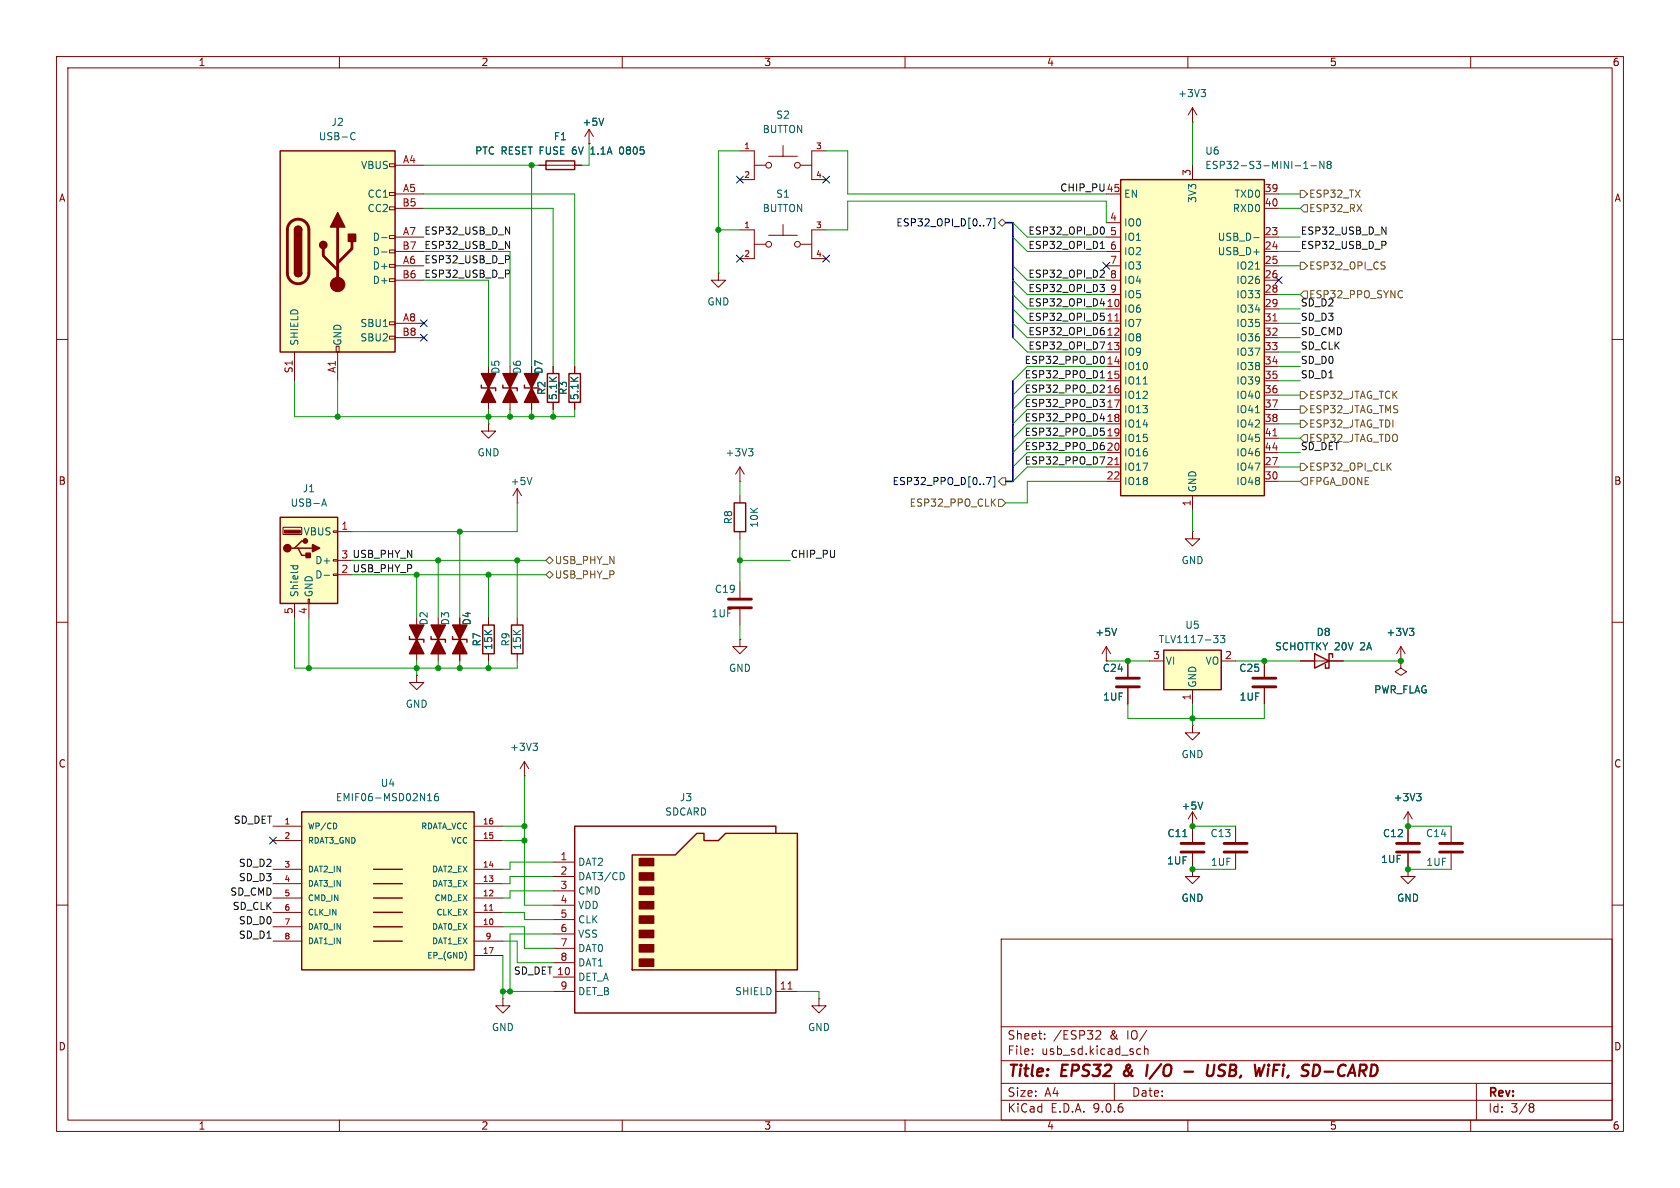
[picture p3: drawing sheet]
<svg xmlns="http://www.w3.org/2000/svg" width="297mm" height="210mm" viewBox="0 0 297 210" stroke-linecap="round" stroke-linejoin="round" font-family="sans-serif">
<g fill="none" stroke="#840000" stroke-width=".18">
<path d="M10 10h277v190h-277zM12 12h273v186h-273zM60 10v2M110 10v2M160 10v2M210 10v2M260 10v2M10 60h2M285 60h2M10 110h2M285 110h2M248.9 153.7v1.2h1.3l-1.3 1.3-1.3-1.3h1.3"/>
<path d="M248.9 153.7h.1M10 160h2M177 166h108v32h-108zM285 160h2M60 198v2M110 198v2M160 198v2M177 194.5h108M177 191.5h108M177 187.5h108M177 181.5h108M182.5 186.3v.1"/>
<path d="M182.5 185.5v.1M184.7 183.6v.1M184.7 182.8v.1M193.8 182.3l.5-.1 .2 .1 .1 .3-.9 1.1h.9M197 191.5v3M201.2 185.4l.5 .1M201.7 186.3l-.5 .1M202.3 185.5l.2-.1 .4 .1 .1 .9M202.3 184.9v1.5M210 198v2M260 198v2M261 191.5v6.5"/>
<path d="M270.6 195.1l.4 .1 .2 .2-.3 .3M270.6 195.7h.3M270.9 195.7l.2 .2 .1 .4-.2 .2-.4 .1"/>
</g>
<g fill="none" stroke="#840000" stroke-width=".4">
<path d="M198.8 189.4a.53 .53 0 0 0 0 .7M202.9 188.2l-.3 2M205.3 188.1l-2.1 2.6M209.4 189.4h1.5M213.6 188.2l-.3 1.6 .2 .3a.66 .66 0 0 0 1-.3l.2-1.6M215.3 190.1l.8 .1M215.9 188.2l-.2 .1a.46 .46 0 0 0-.2 .5 .46 .46 0 0 0 .3 .4l.4 .1M224.2 188.9l-.1 1.3M224.3 188.2v.2M224.3 188.2l-.1 .1 .1 .1M224.3 188.2l.1 .1-.1 .1M225.1 189.2h.7"/>
<path d="M226.2 188.2h-.9l-.3 2M234.2 189.4h1.5"/>
</g>
<path d="M205.7 114.9h10.2v7h-10.2z" fill="#ffffc2"/>
<path d="M96.8 66h2v5.1h-2zM205.7 114.9h10.2v7h-10.2z" fill="none" stroke="#840000" stroke-width=".25"/>
<path d="M97.8 64.8v1.2M97.8 71.1v1.3M203.2 116.8h2.5M215.9 116.8h2.5M210.8 121.9v2.6" fill="none" stroke="#840000" stroke-width=".18"/>
<path d="M214.5 112.3h.8l-.4 .5 .4 .1v.5l-.2 .2h-.4M215.7 112.3h.8l-.4 .5 .4 .1v.6l-.2 .1-.6-.1" fill="none" stroke="#006464" stroke-width=".18"/>
<path d="M111.8 151.1h7.6l3.8-3.8h1.3v1.3h2.5l1.3-1.3h12.7v24.2h-29.2z" fill="#ffffc2"/>
<path d="M111.8 151.1h7.6l3.8-3.8h1.3v1.3h2.5l1.3-1.3h12.7v24.2h-29.2zM137.2 147.3v-1.2h-35.6v33h35.6v-7.6" fill="none" stroke="#840000" stroke-width=".25"/>
<g fill="#840000" stroke="#840000" stroke-width=".25">
<path d="M113 151.8h2.6v1.2h-2.6z"/>
<path d="M113 154.3h2.6v1.3h-2.6z"/>
<path d="M113 156.8h2.6v1.3h-2.6z"/>
<path d="M113 159.4h2.6v1.3h-2.6z"/>
<path d="M113 161.9h2.6v1.3h-2.6z"/>
<path d="M113 164.5h2.6v1.2h-2.6z"/>
<path d="M113 167h2.6v1.3h-2.6z"/>
<path d="M113 169.5h2.6v1.3h-2.6z"/>
</g>
<path d="M97.8 152.4h3.8M97.8 154.9h3.8M97.8 157.5h3.8M97.8 160h3.8M97.8 162.6h3.8M97.8 165.1h3.8M97.8 167.6h3.8M97.8 170.2h3.8M97.8 172.7h3.8M97.8 175.3h3.8M137.2 175.3h3.8" fill="none" stroke="#840000" stroke-width=".18"/>
<path d="M110.1 154.3l.3 .5-.3 .7" fill="none" stroke="#006464" stroke-width=".18"/>
<path d="M139.3 174.8h.7" fill="none" stroke="#a90000" stroke-width=".18"/>
<path d="M53.3 143.5h30.5v28h-30.5z" fill="#ffffc2"/>
<path d="M85.1 68.1v.5h2.5v.5M88.9 68.1v.5h2.5v.5M92.7 68.1v.5h2.5v.5M53.3 143.5h30.5v28h-30.5zM66 153.7h5.1M66 156.2h5.1M66 158.8h5.1M66 161.3h5.1M66 163.8h5.1M66 166.4h5.1" fill="none" stroke="#840000" stroke-width=".25"/>
<g fill="none" stroke="#840000" stroke-width=".18">
<path d="M127 48.3v1.2h1.3l-1.3 1.3-1.3-1.3h1.3M127 48.3h.1M86.4 64.8v7.6M90.2 64.8v7.6M94 64.8v7.6M92.7 137.2h.1M92.7 134.6l-.8 1.3M92.7 134.6l.8 1.3M92.7 134.6v2.6M48.3 146.1h5M48.3 148.6h5M48.3 153.7h5"/>
<path d="M48.3 156.2h5M48.3 158.8h5M83.8 146.1h5.1M83.8 148.6h5.1M83.8 153.7h5.1M83.8 156.2h5.1M83.8 158.8h5.1M48.3 161.3h5M48.3 163.8h5M48.3 166.4h5M83.8 161.3h5.1M83.8 163.8h5.1"/>
<path d="M83.8 166.4h5.1M83.8 168.9h5.1"/>
</g>
<path d="M94.2 131.4h.8l-.4 .5M94.8 131.9l.2 .2v.3l-.2 .3M59.5 145.7v.6M75.6 141.5h.7M75.7 140.6l.3-.3v1.2M77.4 140.3h-.4a.86 .86 0 0 0 0 1.2l.5-.1v-.4l-.2-.2h-.3l-.2 .2" fill="none" stroke="#006464" stroke-width=".18"/>
<path d="M86.6 160.9h.5" fill="none" stroke="#a90000" stroke-width=".18"/>
<g fill="#840000" stroke="#840000" stroke-width=".25">
<path d="M90.2 68.6l1.2 2.5h-2.5z"/>
<path d="M88.9 66h2.5l-1.2 2.6z"/>
<path d="M86.4 68.6l1.2 2.5h-2.5z"/>
<path d="M85.1 66h2.5l-1.2 2.6z"/>
<path d="M94 68.6l1.2 2.5h-2.5z"/>
<path d="M92.7 66h2.5l-1.2 2.6z"/>
</g>
<path d="M49.5 26.7h20.3v35.5h-20.3z" fill="#ffffc2"/>
<g fill="none" stroke="#840000" stroke-width=".18">
<path d="M68.8 29h1v.5h-1zM68.8 34h1v.5h-1zM68.8 36.6h1v.5h-1zM69.8 29.2h5.1M69.8 34.3h5.1M69.8 36.8h5.1M95.2 29.2h7.7M104.1 25.4h.1M104.1 22.9l-.7 1.2M104.1 22.9l.8 1.2M104.1 22.9v2.5M68.8 41.7h1v.5h-1z"/>
<path d="M68.8 44.2h1v.5h-1zM68.8 46.7h1v.5h-1zM68.8 49.3h1v.5h-1zM68.8 56.9h1v.5h-1zM68.8 59.4h1v.5h-1zM69.8 41.9h5.1M69.8 44.5h5.1M69.8 47h5.1M69.8 49.5h5.1M69.8 57.2h5.1M69.8 59.7h5.1M52.1 62.2v5.1"/>
<path d="M59.4 61.2h.5v1h-.5zM59.7 62.2v5.1M86.4 74.9v1.3h1.2l-1.2 1.3-1.3-1.3h1.3M86.4 74.9h.1M91.4 88.9h.1M91.4 86.4l-.7 1.2M91.4 86.4l.8 1.2M91.4 86.4v2.5M210.8 94v1.3h1.3l-1.3 1.2-1.3-1.2h1.3M210.8 94h.1M73.7 119.4v1.3h1.2l-1.2 1.2-1.3-1.2h1.3M73.7 119.4h.1"/>
<path d="M73.7 109.2v7.6M77.5 109.2v7.6M81.3 109.2v7.6M86.4 109.2v1.3M86.4 115.6v1.2M91.4 109.2v1.3M91.4 115.6v1.2M130.8 113v1.3h1.3l-1.3 1.3-1.3-1.3h1.3M130.8 113h.1M130.8 102.9v2.8M130.8 107.7v2.8M223.5 116.8v2.8"/>
<path d="M223.5 121.7v2.8M88.9 176.5v1.3h1.3l-1.3 1.3-1.3-1.3h1.3M88.9 176.5h.1"/>
</g>
<path d="M49.5 26.7h20.3v35.5h-20.3zM96.5 28.4h5.1v1.6h-5.1zM52.1 40.6a.64 .64 0 0 1 .6-.6 .64 .64 0 0 1 .6 .6M52.1 48.3a.64 .64 0 0 0 .6 .6 .64 .64 0 0 0 .6-.6M72.4 112.5v.5h2.5v.5M76.2 112.5v.5h2.5v.5M80 112.5v.5h2.5v.5M85.3 110.5h2.1v5.1h-2.1zM90.4 110.5h2.1v5.1h-2.1z" fill="none" stroke="#840000" stroke-width=".25"/>
<path d="M51.4 39.3a1.9 1.9 0 0 1 2-.4 1.9 1.9 0 0 1 1.2 1.7v7.7a1.91 1.91 0 0 1-1.9 1.9 1.91 1.91 0 0 1-1.9-1.9v-7.8l.2-.6zM57.1 43.9v1.3l2.6 2.6M59.7 40.1v10.2M62.2 42.7v1.2l-2.5 2.6M128.8 105.9h4M128.8 107.4h4M221.5 119.9h4.1M221.5 121.4h4.1" fill="none" stroke="#840000" stroke-width=".51"/>
<g fill="#840000" stroke="#840000" stroke-width=".25">
<path d="M52.1 40.6h1.2v7.7h-1.2z"/>
<path d="M52.3 40.2a.64 .64 0 0 1 .6-.1 .64 .64 0 0 1 .4 .5h-1.2z"/>
<path d="M52.1 48.3h1.2a.64 .64 0 0 1-.6 .6 .64 .64 0 0 1-.6-.6z"/>
<path d="M59.7 37.6l1.3 2.5h-2.6z"/>
<path d="M61.6 41.4h1.3v1.3h-1.3z"/>
<path d="M77.5 113l1.2 2.6h-2.5z"/>
<path d="M76.2 110.5h2.5l-1.2 2.5z"/>
<path d="M73.7 113l1.2 2.6h-2.5z"/>
<path d="M72.4 110.5h2.5l-1.2 2.5z"/>
<path d="M81.3 113l1.2 2.6h-2.5z"/>
<path d="M80 110.5h2.5l-1.2 2.5z"/>
<circle cx="57.1" cy="43.3" r=".63"/>
</g>
<circle cx="59.7" cy="50.3" r="1.27" fill="#840000" stroke="#840000" stroke-width=".18"/>
<path d="M62.2 23.5l.3-.1 .3 .2M62.8 24.6l-.3 .1-.3-.1M104.4 27.2h.8M104.6 26.3h-.2M106.7 20.9l-.4 1.3M109.6 26.1l-.1 .4 .1 .6M67.5 42h.9M67.5 44.5h.9M94 84.4l-.4 1.3" fill="none" stroke="#006464" stroke-width=".18"/>
<path d="M49.5 91.4h10.2v15.3h-10.2z" fill="#ffffc2"/>
<path d="M100.6 66h2v5.1h-2zM49.5 91.4h10.2v15.3h-10.2zM52.1 96.9h.6l.6 1.3h1.3M52.7 96.9h2.5M54 95.6h-.7l-1.2 1.3h-.7" fill="none" stroke="#840000" stroke-width=".25"/>
<g fill="#840000" stroke="#840000" stroke-width=".25">
<path d="M54.1 97.8h.8v.8h-.8z"/>
<path d="M55.2 96.3l1.3 .6-1.3 .6z"/>
<circle cx="50.8" cy="96.9" r=".63"/>
<circle cx="54" cy="95.6" r=".38"/>
</g>
<path d="M50.3 93.7h2.8v.5h-2.8z" fill="#840000" stroke="#840000" stroke-width=".18"/>
<g fill="none" stroke="#840000" stroke-width=".18">
<path d="M130.8 26.7h2.5v5.1h-2.5M133.3 29.2h2.1M135.9 27.6h5.1M138.4 25.7v1.9M138.4 39.7v1.9M141.5 29.2h2M146 26.7h-2.5v5.1h2.5M130.8 40.6h2.5v5.1h-2.5M133.3 43.2h2.1M135.9 41.6h5.1M141.5 43.2h2M146 40.6h-2.5v5.1h2.5"/>
<path d="M101.6 64.8v1.2M101.6 71.1v1.3M50 93.2h3.3v1.3h-3.3zM58.9 93.9h.8v.2h-.8zM58.9 98.9h.8v.3h-.8zM59.7 94h2.5M59.7 99.1h2.5M52.1 106.7v2.5M54.5 105.9h.2v.8h-.2zM54.6 106.7v2.5M58.9 101.5h.8v.2h-.8zM195.6 116.8h.1"/>
<path d="M195.6 114.3l-.8 1.3M195.6 114.3l.7 1.3M195.6 114.3v2.5M199.4 116.8v2.8M199.4 121.7v2.8M210.8 128.3v1.2h1.3l-1.3 1.3-1.3-1.3h1.3M210.8 128.3h.1M248.9 146.1h.1M248.9 143.5v5.3M248.9 150.9v2.8M248.9 143.5l-.7 1.3M248.9 143.5l.8 1.3"/>
<path d="M256.5 146.1v2.7M256.5 150.9v2.8"/>
<circle cx="135.9" cy="29.2" r=".51"/>
<circle cx="141" cy="29.2" r=".51"/>
<circle cx="135.9" cy="43.2" r=".51"/>
<circle cx="141" cy="43.2" r=".51"/>
</g>
<path d="M56.9 89.5l.4-1.3 .4 1.3M57 89.1h.6M51.4 100h1.2M51.9 100l-.1 .4M52.6 100v.4M57.3 101.7h1M197.4 111.1l-.4 1.2M250.4 140.3h.8l-.4 .5M251 140.8l.2 .2v.3l-.2 .2" fill="none" stroke="#006464" stroke-width=".18"/>
<path d="M197.4 119.9h4M197.4 121.4h4M246.9 149.1h4.1M246.9 150.6h4.1M254.5 149.1h4.1M254.5 150.6h4.1" fill="none" stroke="#840000" stroke-width=".51"/>
<path d="M198.1 31.8h25.4v55.8h-25.4z" fill="#ffffc2"/>
<path d="M198.1 31.8h25.4v55.8h-25.4zM129.8 88.9h2v5.1h-2zM232.4 115.6l2.5 1.2-2.5 1.3zM235.6 116.2v-.6h-.7v2.5h-.6v-.6" fill="none" stroke="#840000" stroke-width=".25"/>
<g fill="none" stroke="#840000" stroke-width=".18">
<path d="M210.8 19.1v2.5M210.8 19.1l-.7 1.2M210.8 19.1l.8 1.2M95.2 29.2h1.3M101.6 29.2h1.3M104.1 25.4h.1M195.6 34.3h2.5M195.6 39.4h2.5M210.8 21.6h.1M210.8 29.2v2.6M223.5 34.3h2.6M223.5 36.8h2.6"/>
<path d="M195.6 41.9h2.5M195.6 44.5h2.5M195.6 47h2.5M195.6 49.5h2.5M195.6 52.1h2.5M195.6 54.6h2.5M195.6 57.2h2.5M195.6 59.7h2.5M223.5 41.9h2.6M223.5 44.5h2.6M223.5 47h2.6M223.5 49.5h2.6"/>
<path d="M223.5 52.1h2.6M223.5 54.6h2.6M223.5 57.2h2.6M223.5 59.7h2.6M94 64.8v2.5M94 69.9v2.5M97.8 64.8v1.2M97.8 71.1v1.3M101.6 64.8v1.2M101.6 71.1v1.3M195.6 62.2h2.5M195.6 64.8h2.5"/>
<path d="M195.6 67.3h2.5M195.6 69.9h2.5M195.6 72.4h2.5M195.6 74.9h2.5M195.6 77.5h2.5M223.5 62.2h2.6M223.5 64.8h2.6M223.5 67.3h2.6M223.5 69.9h2.6M223.5 72.4h2.6M223.5 74.9h2.6M223.5 77.5h2.6"/>
<path d="M130.8 85.1h.1M130.8 82.6v2.5M130.8 87.6v1.3M130.8 94v1.3M130.8 82.6l-.8 1.2M130.8 82.6l.8 1.2M195.6 80h2.5M195.6 82.6h2.5M195.6 85.1h2.5M210.8 87.6v2.6M223.5 80h2.6M223.5 82.6h2.6"/>
<path d="M223.5 85.1h2.6M81.3 109.2v2.6M81.3 114.3v2.5M86.4 109.2v1.3M86.4 115.6v1.2M195.6 116.8h.1M199.4 116.8v2.8M223.5 116.8v2.8M229.9 116.8h7.6M247.6 116.8h.1M247.6 116.8v1.3l1.1 .6-1.1 .7-1-.7 1-.6M247.6 114.3l-.7 1.3"/>
<path d="M247.6 114.3l.8 1.3M247.6 114.3v2.5M199.4 121.7v2.8M223.5 121.7v2.8M210.8 146.1h.1M210.8 153.7v1.2h1.3l-1.3 1.3-1.3-1.3h1.3M210.8 153.7h.1M210.8 143.5v5.3M210.8 150.9v2.8M210.8 143.5l-.7 1.3M210.8 143.5l.8 1.3M218.4 146.1v2.7"/>
<path d="M218.4 150.9v2.8M248.9 146.1h.1M248.9 153.7h.1M248.9 146.1v2.7M248.9 150.9v2.8M144.8 176.5v1.3h1.2l-1.2 1.3-1.3-1.3h1.3M144.8 176.5h.1"/>
</g>
<path d="M197.1 56.7h.7M225 56.7h.8M225 77.1h.8M197.1 82.1h.7" fill="none" stroke="#a90000" stroke-width=".18"/>
<g fill="none" stroke="#006464" stroke-width=".18">
<path d="M212.3 15.8h.8l-.4 .5M212.9 16.3l.2 .2v.3l-.2 .3M104.4 27.2h.8M104.6 26.3h-.2M106.7 20.9l-.4 1.3M109.6 26.1l-.1 .4 .1 .6M230.5 29.8h.7M230.5 28.9l.4-.4v1.3M231.8 29.3h.9M234.1 28.5v1.3l-.8-1.3v1.3M234.8 29.1l-.2 .2 .1 .4 .1 .1 .4-.1 .1-.2v-.2l-.2-.2M234.8 29.1l-.2-.3 .2-.3h.3l.2 .3-.2 .3"/>
<path d="M234.8 29.1h.3M221.6 42h1M221.9 47.6h.8M132.3 79.3h.8l-.4 .5M132.9 79.8l.2 .2v.3l-.2 .3M202.1 67.9h.7M221.9 73h.8M197.4 111.1l-.4 1.2M249.2 111.1h.7l-.4 .5M249.7 111.6l.2 .2v.3l-.2 .2M209.1 147.9h.7M212.6 141.8l-.4 1.3"/>
<path d="M250.4 140.3h.8l-.4 .5M251 140.8l.2 .2v.3l-.2 .2"/>
</g>
<path d="M208.8 149.1h4.1M208.8 150.6h4.1M216.4 149.1h4.1M216.4 150.6h4.1" fill="none" stroke="#840000" stroke-width=".51"/>
<g fill="none" stroke="#725600" stroke-width=".18">
<path d="M176.5 39.4l.7-.7 .6 .7-.6 .6zM229.9 33.7h.6l.6 .6-.6 .6h-.6zM229.9 36.8l.6-.6h.6v1.3h-.6zM229.9 46.4h.6l.6 .6-.6 .6h-.6zM230.5 51.4h.6v1.3h-.6l-.6-.6zM244.7 46.3l.2 .1M244.8 47.1v.3M229.9 74.3h.6l.6 .6-.6 .7h-.6zM229.9 71.8h.6l.6 .6-.6 .6h-.6zM229.9 69.2h.6l.6 .7-.6 .6h-.6zM230.5 76.8h.6v1.3h-.6l-.6-.6zM97.2 98.4l.6 .7-.6 .6-.7-.6z"/>
<path d="M175.5 88.8l.5 .7M176 88.2l-.7 .7M176.5 88.3h.7l.6 .6-.6 .6h-.7zM177.2 84.5h.6v1.2h-.6l-.7-.6zM229.9 81.9h.6l.6 .7-.6 .6h-.6zM229.9 85.1l.6-.6h.6v1.2h-.6zM245.4 82.4l.5 .7M245.9 81.9l-.7 .7M96.5 101.6l.7-.6 .6 .6-.6 .6z"/>
</g>
<g fill="none" stroke="#000084" stroke-width=".18">
<path d="M130.2 31.1l1.2 1.3M131.4 31.1l-1.2 1.3M145.4 31.1l1.3 1.3M146.7 31.1l-1.3 1.3M174.4 38.7h.8l-.5 1.2M175.6 38.6h.3v1.8h-.3M74.3 59.1l1.2 1.2M74.3 56.5l1.2 1.3M75.5 59.1l-1.2 1.2M75.5 56.5l-1.2 1.3M130.2 45.1l1.2 1.2M131.4 45.1l-1.2 1.2"/>
<path d="M145.4 45.1l1.3 1.2M146.7 45.1l-1.3 1.2M195 46.4l1.2 1.2M196.2 46.4l-1.2 1.2M225.5 48.9l1.2 1.2M226.7 48.9l-1.2 1.2M174.4 84.4h.8l-.5 1.3M175.6 84.3h.3v1.8h-.3M47.7 148l1.2 1.2M48.9 148l-1.2 1.2"/>
</g>
<g fill="none" stroke="#0f0f0f" stroke-width=".18">
<path d="M89.4 42.7l.7 1.2v-1.2M89.4 40.1l.7 1.3v-1.3M90 45.3l.1 .1-.1 .4M90 47.8l.1 .2-.1 .4M194.5 50.3h.7l-.4 .5M194.5 43.9h.7M194.5 53.7h.8M194.6 55.4h.6M194.8 42.8l.1-.1v1.2M194.9 57.9h.2M194.9 40.1a.79 .79 0 0 1 0 1.3M195 47.7l.2 .3v.3l-.7 .7h.7"/>
<path d="M195 50.8l.2 .2v.3l-.2 .3M195 58.4l.1 .1M195 55.9h.1M195.1 59.1l-.1 .1M195.1 56.6h-.1M244.3 40.1l.7 1.3v-1.3M244.9 42.7l.1 .2-.1 .4M194.5 70.6h.7l-.4 .5M194.5 60.4h.8l-.5 1.3M194.5 66.8h.7M194.5 74h.8M194.6 75.7h.6"/>
<path d="M194.8 65.7l.1-.2v1.3M194.9 78.2h.2M195 71.1l.1 .1M195 68.1h.1M195 76.2h.1M195.1 63v.1M195.1 71.8l-.1 .1M195.1 64.1v.1M195.1 76.9l-.1 .1M195.2 68.6l-.7 .7h.7M194.5 80.8h.8l-.5 1.2"/>
</g>
<path d="M177.8 39.4h1.3v20.3M179.1 67.3v17.8h-1.3" fill="none" stroke="#000084" stroke-width=".3"/>
<g fill="none" stroke="#009600" stroke-width=".18">
<path d="M74.9 29.2h20.3M74.9 34.3h26.7v30.5M74.9 36.8h22.9v28M94 29.2v35.6M104.1 25.4v3.8h-1.2M130.8 26.7h-3.8v21.6M146 26.7h3.9v7.6h45.7M179.1 39.4l2.5 2.5h14M195.6 39.4v-3.8h-45.7v5h-3.9M210.8 21.6v7.6M226.1 34.3h3.8M226.1 36.8h3.8"/>
<path d="M74.9 44.5h15.3v20.3M74.9 49.5h11.5v15.3M127 40.6h3.8M179.1 41.9l2.5 2.6h14M179.1 47l2.5 2.5h14M179.1 59.7l2.5 2.5h14M179.1 49.5l2.5 2.6h14M179.1 57.2l2.5 2.5h14M179.1 54.6l2.5 2.6h14M179.1 52.1l2.5 2.5h14M226.1 44.5h3.8M226.1 41.9h3.8"/>
<path d="M226.1 52.1h3.8M226.1 47h3.8M226.1 59.7h3.8M226.1 57.2h3.8M226.1 54.6h3.8M52.1 67.3v6.4h49.5v-1.3M59.7 67.3v6.4M86.4 72.4v2.5M90.2 72.4v1.3M94 72.4v1.3M97.8 72.4v1.3M195.6 69.9h-14l-2.5 2.5"/>
<path d="M195.6 72.4h-14l-2.5 2.5M195.6 67.3h-14l-2.5 2.6M195.6 77.5h-14l-2.5 2.5M195.6 74.9h-14l-2.5 2.6M195.6 64.8h-14l-2.5 2.5M226.1 69.9h3.8M226.1 72.4h3.8M226.1 67.3h3.8M226.1 77.5h3.8M226.1 74.9h3.8M226.1 64.8h3.8M226.1 62.2h3.8"/>
<path d="M62.2 99.1h34.3M77.5 99.1v10.1M81.3 94v15.2M91.4 88.9v5.1h-29.2M91.4 99.1v10.1M130.8 99.1h8.9M130.8 85.1v2.5M130.8 95.3v7.6M195.6 85.1h-14v3.8h-3.8M195.6 82.6h-14l-2.5 2.5M195.6 80h-14l-2.5 2.6M210.8 90.2v3.8"/>
<path d="M226.1 85.1h3.8M226.1 82.6h3.8M226.1 80h3.8M52.1 109.2v8.9h39.3v-1.3M54.6 109.2v8.9M62.2 101.6h34.3M73.7 101.6v7.6M73.7 116.8v2.6M77.5 116.8v1.3M81.3 116.8v1.3M86.4 101.6v7.6M86.4 116.8v1.3"/>
<path d="M130.8 110.5v2.5M195.6 116.8h7.6M218.4 116.8h11.5M237.5 116.8h10.1M92.7 137.2v22.8h5.1M199.4 124.5v2.5h24.1v-2.5M210.8 124.5v3.8M88.9 146.1h3.8M88.9 148.6h3.8M97.8 152.4h-7.6v1.3h-1.3M97.8 154.9h-7.6v1.3h-1.3M97.8 157.5h-7.6v1.3h-1.3"/>
<path d="M210.8 146.1h7.6M210.8 153.7h7.6M248.9 146.1h7.6M248.9 153.7h7.6M88.9 161.3h3.8v1.3h5.1M88.9 163.8h3.8v3.8h5.1M88.9 168.9v7.6M88.9 175.3h8.9M88.9 166.4h2.5v3.8h6.4M97.8 165.1h-7.6v10.2M141 175.3h3.8v1.2"/>
</g>
<g fill="#009600" stroke="#009600" stroke-width=".18">
<circle cx="127" cy="40.6" r=".46"/>
<circle cx="94" cy="29.2" r=".46"/>
<circle cx="86.4" cy="101.6" r=".46"/>
<circle cx="81.3" cy="94" r=".46"/>
<circle cx="91.4" cy="99.1" r=".46"/>
<circle cx="130.8" cy="99.1" r=".46"/>
<circle cx="86.4" cy="118.1" r=".46"/>
<circle cx="88.9" cy="175.3" r=".46"/>
<circle cx="90.2" cy="175.3" r=".46"/>
<circle cx="54.6" cy="118.1" r=".46"/>
<circle cx="73.7" cy="101.6" r=".46"/>
<circle cx="77.5" cy="99.1" r=".46"/>
<circle cx="81.3" cy="118.1" r=".46"/>
<circle cx="77.5" cy="118.1" r=".46"/>
<circle cx="73.7" cy="118.1" r=".46"/>
<circle cx="94" cy="73.7" r=".46"/>
<circle cx="90.2" cy="73.7" r=".46"/>
<circle cx="59.7" cy="73.7" r=".46"/>
<circle cx="86.4" cy="73.7" r=".46"/>
<circle cx="97.8" cy="73.7" r=".46"/>
<circle cx="92.7" cy="148.6" r=".46"/>
<circle cx="92.7" cy="146.1" r=".46"/>
<circle cx="223.5" cy="116.8" r=".46"/>
<circle cx="199.4" cy="116.8" r=".46"/>
<circle cx="247.6" cy="116.8" r=".46"/>
<circle cx="210.8" cy="153.7" r=".46"/>
<circle cx="210.8" cy="146.1" r=".46"/>
<circle cx="210.8" cy="127" r=".46"/>
<circle cx="248.9" cy="153.7" r=".46"/>
<circle cx="248.9" cy="146.1" r=".46"/>
</g>
<g font-size="2.8" fill="#840000">
<text x="178" y="190.9">Title:</text>
<text x="187.7" y="190.9">EPS32</text>
<text x="199.5" y="190.9">&amp;</text>
<text x="204.3" y="190.9">I/O</text>
<text x="216.6" y="190.9">USB,</text>
<text x="225.8" y="190.9">WiFi,</text>
<text x="235" y="190.9">SD-CARD</text>
</g>
<g font-size="2.1" fill="#840000">
<text x="178" y="184">Sheet:</text>
<text x="186.2" y="184">/ESP32</text>
<text x="196.2" y="184">&amp;</text>
<text x="199.4" y="184">IO/</text>
<text x="178" y="186.7">File:</text>
<text x="184.1" y="186.7">usb_sd.kicad_sch</text>
<text x="178" y="196.9">KiCad</text>
<text x="178" y="194.1">Size:</text>
<text x="184.7" y="194.1">A4</text>
<text x="185.7" y="196.9">E.D.A.</text>
<text x="193.3" y="196.9">9.0.6</text>
<text x="200" y="194.1">Date:</text>
<text x="263" y="194.3">Rev:</text>
<text x="263" y="196.9">Id:</text>
<text x="267.1" y="196.9">3/8</text>
</g>
<g font-size="1.8" fill="#840000">
<text x="35" y="11.9">1</text>
<text x="85" y="11.9">2</text>
<text x="135" y="11.9">3</text>
<text x="185" y="11.9">4</text>
<text x="235" y="11.9">5</text>
<text x="285" y="11.9">6</text>
<text x="10.3" y="35.9">A</text>
<text x="285.3" y="35.9">A</text>
<text x="10.3" y="85.9">B</text>
<text x="285.3" y="85.9">B</text>
<text x="10.3" y="135.9">C</text>
<text x="285.3" y="135.9">C</text>
<text x="10.3" y="185.9">D</text>
<text x="285.3" y="185.9">D</text>
<text x="35" y="199.9">1</text>
<text x="85" y="199.9">2</text>
<text x="135" y="199.9">3</text>
<text x="185" y="199.9">4</text>
<text x="235" y="199.9">5</text>
<text x="285" y="199.9">6</text>
</g>
<g font-size="1.8" fill="#006464">
<text x="208.2" y="17.4">+3V3</text>
<text x="58.5" y="22.5">J2</text>
<text x="102.9" y="22.5">+5V</text>
<text x="134.7" y="23.7">BUTTON</text>
<text x="137.1" y="21.2">S2</text>
<text x="56.3" y="25">USB-C</text>
<text x="83.9" y="27.5">PTC RESET FUSE 6V</text>
<text x="97.8" y="25">F1</text>
<text x="104.9" y="27.5">1.1A</text>
<text x="110.2" y="27.5">0805</text>
<text x="213" y="27.5">U6</text>
<text x="63.7" y="30.1">VBUS</text>
<text x="64.9" y="35.2">CC1</text>
<text x="137.1" y="35.2">S1</text>
<text x="198.6" y="35.2">EN</text>
<text x="211.7" y="36" transform="rotate(-90 211.7 36)">3V3</text>
<text x="213" y="30.1">ESP32-S3-MINI-1-N8</text>
<text x="218.2" y="35.2">TXD0</text>
<text x="64.9" y="37.7">CC2</text>
<text x="134.7" y="37.7">BUTTON</text>
<text x="198.6" y="40.2">IO0</text>
<text x="217.8" y="37.7">RXD0</text>
<text x="65.8" y="42.8">D-</text>
<text x="65.8" y="45.3">D-</text>
<text x="65.8" y="47.9">D+</text>
<text x="198.6" y="42.8">IO1</text>
<text x="198.6" y="45.3">IO2</text>
<text x="198.6" y="47.9">IO3</text>
<text x="215.2" y="42.8">USB_D-</text>
<text x="215.2" y="45.3">USB_D+</text>
<text x="218.5" y="47.9">IO21</text>
<text x="65.8" y="50.4">D+</text>
<text x="198.6" y="50.4">IO4</text>
<text x="198.6" y="52.9">IO5</text>
<text x="218.5" y="50.4">IO26</text>
<text x="218.5" y="52.9">IO33</text>
<text x="63.6" y="58">SBU1</text>
<text x="125" y="54.2">GND</text>
<text x="198.6" y="55.5">IO6</text>
<text x="198.6" y="58">IO7</text>
<text x="218.5" y="55.5">IO34</text>
<text x="218.5" y="58">IO35</text>
<text x="52.9" y="61.2" transform="rotate(-90 52.9 61.2)">SHIELD</text>
<text x="60.6" y="61.2" transform="rotate(-90 60.6 61.2)">GND</text>
<text x="63.6" y="60.6">SBU2</text>
<text x="198.6" y="60.6">IO8</text>
<text x="198.6" y="63.1">IO9</text>
<text x="198.6" y="65.6">IO10</text>
<text x="218.5" y="60.6">IO36</text>
<text x="218.5" y="63.1">IO37</text>
<text x="218.5" y="65.6">IO38</text>
<text x="88.5" y="66.2" transform="rotate(-90 88.5 66.2)">D5</text>
<text x="92.3" y="66.2" transform="rotate(-90 92.3 66.2)">D6</text>
<text x="96.1" y="66.2" transform="rotate(-90 96.1 66.2)">D7</text>
<text x="96.6" y="69.9" transform="rotate(-90 96.6 69.9)">R2</text>
<text x="98.7" y="70.8" transform="rotate(-90 98.7 70.8)">5.1K</text>
<text x="100.4" y="69.9" transform="rotate(-90 100.4 69.9)">R3</text>
<text x="102.5" y="70.8" transform="rotate(-90 102.5 70.8)">5.1K</text>
<text x="198.6" y="68.2">IO11</text>
<text x="198.6" y="70.7">IO12</text>
<text x="218.5" y="68.2">IO39</text>
<text x="218.5" y="70.7">IO40</text>
<text x="198.6" y="73.3">IO13</text>
<text x="198.6" y="75.8">IO14</text>
<text x="218.5" y="73.3">IO41</text>
<text x="218.5" y="75.8">IO42</text>
<text x="84.3" y="80.9">GND</text>
<text x="128.2" y="80.9">+3V3</text>
<text x="198.6" y="78.3">IO15</text>
<text x="198.6" y="80.9">IO16</text>
<text x="198.6" y="83.4">IO17</text>
<text x="218.5" y="78.3">IO45</text>
<text x="218.5" y="80.9">IO46</text>
<text x="218.5" y="83.4">IO47</text>
<text x="51.3" y="89.8">USB-A</text>
<text x="53.4" y="87.2">J1</text>
<text x="90.2" y="86">+5V</text>
<text x="198.6" y="86">IO18</text>
<text x="211.7" y="87.1" transform="rotate(-90 211.7 87.1)">GND</text>
<text x="218.5" y="86">IO48</text>
<text x="53.6" y="94.8">VBUS</text>
<text x="129.6" y="92.8" transform="rotate(-90 129.6 92.8)">R8</text>
<text x="134.2" y="93.4" transform="rotate(-90 134.2 93.4)">10K</text>
<text x="55.6" y="99.9">D+</text>
<text x="208.8" y="99.9">GND</text>
<text x="52.9" y="105.7" transform="rotate(-90 52.9 105.7)">Shield</text>
<text x="55.5" y="105.7" transform="rotate(-90 55.5 105.7)">GND</text>
<text x="55.6" y="102.5">D-</text>
<text x="126.3" y="105">C19</text>
<text x="75.8" y="110.6" transform="rotate(-90 75.8 110.6)">D2</text>
<text x="79.6" y="110.6" transform="rotate(-90 79.6 110.6)">D3</text>
<text x="83.4" y="110.6" transform="rotate(-90 83.4 110.6)">D4</text>
<text x="125.7" y="109.3">1UF</text>
<text x="193.5" y="112.6">+5V</text>
<text x="204.8" y="113.9">TLV1117-33</text>
<text x="209.4" y="111.4">U5</text>
<text x="232.7" y="112.6">D8</text>
<text x="245" y="112.6">+3V3</text>
<text x="85.2" y="114.4" transform="rotate(-90 85.2 114.4)">R7</text>
<text x="87.2" y="115" transform="rotate(-90 87.2 115)">15K</text>
<text x="90.3" y="114.4" transform="rotate(-90 90.3 114.4)">R9</text>
<text x="92.3" y="115" transform="rotate(-90 92.3 115)">15K</text>
<text x="128.8" y="119">GND</text>
<text x="194.9" y="119">C24</text>
<text x="206" y="117.7">VI</text>
<text x="213" y="117.7">VO</text>
<text x="219" y="119">C25</text>
<text x="225.3" y="115.2">SCHOTTKY 20V</text>
<text x="240.6" y="115.2">2A</text>
<text x="71.6" y="125.3">GND</text>
<text x="194.9" y="124.1">1UF</text>
<text x="211.7" y="121.7" transform="rotate(-90 211.7 121.7)">GND</text>
<text x="219" y="124.1">1UF</text>
<text x="242.8" y="122.8">PWR_FLAG</text>
<text x="90.1" y="132.9">+3V3</text>
<text x="208.8" y="134.2">GND</text>
<text x="59.3" y="141.8">EMIF06-MSD02N16</text>
<text x="67.2" y="139.3">U4</text>
<text x="120.1" y="141.8">J3</text>
<text x="208.8" y="143.3">+5V</text>
<text x="246.3" y="141.8">+3V3</text>
<text x="117.5" y="144.4">SDCARD</text>
<text x="206.3" y="148.2">C11</text>
<text x="213.9" y="148.2">C13</text>
<text x="244.4" y="148.2">C12</text>
<text x="252" y="148.2">C14</text>
<text x="102.1" y="153.3">DAT2</text>
<text x="102.1" y="155.8">DAT3/CD</text>
<text x="206.2" y="153">1UF</text>
<text x="214" y="153.3">1UF</text>
<text x="244.1" y="152.8">1UF</text>
<text x="252.1" y="153.3">1UF</text>
<text x="102.1" y="158.3">CMD</text>
<text x="102.1" y="160.9">VDD</text>
<text x="208.8" y="159.6">GND</text>
<text x="246.9" y="159.6">GND</text>
<text x="102.1" y="163.4">CLK</text>
<text x="102.1" y="166">VSS</text>
<text x="102.1" y="168.5">DAT0</text>
<text x="102.1" y="171">DAT1</text>
<text x="102.1" y="173.6">DET_A</text>
<text x="102.1" y="176.1">DET_B</text>
<text x="129.9" y="176.1">SHIELD</text>
<text x="86.9" y="182.5">GND</text>
<text x="142.7" y="182.5">GND</text>
</g>
<g font-size="1.8" fill="#a90000">
<text x="71.1" y="29">A4</text>
<text x="71.1" y="34">A5</text>
<text x="210.6" y="31.2" transform="rotate(-90 210.6 31.2)">3</text>
<text x="223.5" y="34">39</text>
<text x="71" y="36.6">B5</text>
<text x="71.1" y="41.7">A7</text>
<text x="196.1" y="39.1">4</text>
<text x="196.1" y="41.7">5</text>
<text x="223.5" y="36.6">40</text>
<text x="223.5" y="41.7">23</text>
<text x="71" y="44.2">B7</text>
<text x="71.1" y="46.7">A6</text>
<text x="196.1" y="44.2">6</text>
<text x="196.1" y="46.7">7</text>
<text x="223.5" y="44.2">24</text>
<text x="223.5" y="46.7">25</text>
<text x="71" y="49.3">B6</text>
<text x="196.1" y="49.3">8</text>
<text x="196.1" y="51.8">9</text>
<text x="223.5" y="49.3">26</text>
<text x="223.5" y="51.8">28</text>
<text x="71" y="59.4">B8</text>
<text x="71.1" y="56.9">A8</text>
<text x="223.5" y="54.4">29</text>
<text x="223.5" y="56.9">31</text>
<text x="223.5" y="59.4">32</text>
<text x="195.5" y="62">13</text>
<text x="223.5" y="62">33</text>
<text x="223.5" y="64.5">34</text>
<text x="51.8" y="66.1" transform="rotate(-90 51.8 66.1)">S1</text>
<text x="59.4" y="66" transform="rotate(-90 59.4 66)">A1</text>
<text x="195.5" y="67.1">15</text>
<text x="223.5" y="67.1">35</text>
<text x="223.5" y="69.6">36</text>
<text x="223.5" y="72.1">37</text>
<text x="223.5" y="74.7">38</text>
<text x="223.5" y="77.2">41</text>
<text x="195.5" y="82.3">21</text>
<text x="223.5" y="79.8">44</text>
<text x="223.5" y="82.3">27</text>
<text x="195.5" y="84.8">22</text>
<text x="210.6" y="89.6" transform="rotate(-90 210.6 89.6)">1</text>
<text x="223.5" y="84.8">30</text>
<text x="60.3" y="93.7">1</text>
<text x="51.8" y="108.7" transform="rotate(-90 51.8 108.7)">5</text>
<text x="54.4" y="108.7" transform="rotate(-90 54.4 108.7)">4</text>
<text x="203.8" y="116.6">3</text>
<text x="216.5" y="116.6">2</text>
<text x="210.6" y="123.9" transform="rotate(-90 210.6 123.9)">1</text>
<text x="99" y="152.1">1</text>
<text x="99" y="154.7">2</text>
<text x="99" y="157.2">3</text>
<text x="99" y="159.8">4</text>
<text x="99" y="162.3">5</text>
<text x="99" y="164.8">6</text>
<text x="99" y="167.4">7</text>
<text x="99" y="169.9">8</text>
<text x="99" y="175">9</text>
<text x="137.8" y="175">11</text>
</g>
<g font-size="1.8" fill="#0f0f0f">
<text x="187.3" y="33.9">CHIP_PU 45</text>
<text x="74.9" y="41.6">ESP32_USB_D_N</text>
<text x="181.7" y="41.6">ESP32_OPI_D0</text>
<text x="229.9" y="41.6">ESP32_USB_D_N</text>
<text x="74.9" y="44.1">ESP32_USB_D_N</text>
<text x="74.9" y="46.6">ESP32_USB_D_P</text>
<text x="181.7" y="44.1">ESP32_OPI_D1</text>
<text x="229.9" y="44.1">ESP32_USB_D_P</text>
<text x="74.9" y="49.2">ESP32_USB_D_P</text>
<text x="181.7" y="49.2">ESP32_OPI_D2</text>
<text x="181.7" y="51.7">ESP32_OPI_D3</text>
<text x="181.7" y="59.3">ESP32_OPI_D6</text>
<text x="181.7" y="54.3">ESP32_OPI_D4</text>
<text x="181.7" y="56.8">ESP32_OPI_D5</text>
<text x="195.5" y="54.4">10</text>
<text x="195.5" y="56.9">11</text>
<text x="195.5" y="59.4">12</text>
<text x="229.9" y="59.3">SD_CMD</text>
<text x="229.9" y="54.3">SD_D2</text>
<text x="229.9" y="56.8">SD_D3</text>
<text x="181" y="64.4">ESP32_PPO_D0</text>
<text x="181.7" y="61.9">ESP32_OPI_D7</text>
<text x="195.5" y="64.5">14</text>
<text x="229.9" y="64.4">SD_D0</text>
<text x="229.9" y="61.9">SD_CLK</text>
<text x="181" y="69.5">ESP32_PPO_D2</text>
<text x="181" y="67">ESP32_PPO_D1</text>
<text x="195.5" y="69.6">16</text>
<text x="229.9" y="67">SD_D1</text>
<text x="181" y="72">ESP32_PPO_D3</text>
<text x="181" y="74.6">ESP32_PPO_D4</text>
<text x="181" y="77.1">ESP32_PPO_D5</text>
<text x="195.5" y="72.1">17</text>
<text x="195.5" y="74.7">18</text>
<text x="195.5" y="77.2">19</text>
<text x="181" y="79.7">ESP32_PPO_D6</text>
<text x="181" y="82.2">ESP32_PPO_D7</text>
<text x="195.5" y="79.8">20</text>
<text x="229.9" y="79.7">SD_DET</text>
<text x="60.3" y="98.8">3 USB_PHY_N</text>
<text x="60.3" y="101.3">2 USB_PHY_P</text>
<text x="139.7" y="98.7">CHIP_PU</text>
<text x="41.2" y="145.7">SD_DET</text>
<text x="42.1" y="155.9">SD_D3</text>
<text x="42.1" y="153.3">SD_D2</text>
<text x="40.6" y="158.4">SD_CMD</text>
<text x="41" y="160.9">SD_CLK</text>
<text x="42.1" y="166">SD_D1</text>
<text x="42.1" y="163.5">SD_D0</text>
<text x="90.8" y="172.4">SD_DET 10</text>
</g>
<g font-size="1.8" fill="#725600">
<text x="231.3" y="35.2">ESP32_TX</text>
<text x="231.3" y="37.7">ESP32_RX</text>
<text x="231.3" y="47.9">ESP32_OPI_CS</text>
<text x="231.3" y="52.9">ESP32_PPO_SYNC</text>
<text x="231.3" y="70.7">ESP32_JTAG_TCK</text>
<text x="231.3" y="75.8">ESP32_JTAG_TDI</text>
<text x="231.3" y="73.3">ESP32_JTAG_TMS</text>
<text x="231.3" y="83.4">ESP32_OPI_CLK</text>
<text x="231.3" y="78.3">ESP32_JTAG_TDO</text>
<text x="160.7" y="89.8">ESP32_PPO_CLK</text>
<text x="231.3" y="86">FPGA_DONE</text>
<text x="98" y="99.9">USB_PHY_N</text>
<text x="98" y="102.5">USB_PHY_P</text>
</g>
<g font-size="1.8" fill="#000084">
<text x="158.4" y="40.2">ESP32_OPI_D[0..7]</text>
<text x="157.7" y="86">ESP32_PPO_D[0..7]</text>
</g>
<g font-size="1.4" fill="#a90000">
<text x="131.5" y="26.4">1</text>
<text x="144.2" y="26.4">3</text>
<text x="131.5" y="31.5">2</text>
<text x="144.2" y="31.5">4</text>
<text x="131.5" y="40.4">1</text>
<text x="144.2" y="40.4">3</text>
<text x="131.5" y="45.5">2</text>
<text x="144.2" y="45.5">4</text>
<text x="50.2" y="145.8">1</text>
<text x="50.2" y="148.3">2</text>
<text x="85.3" y="145.8">16</text>
<text x="85.3" y="148.3">15</text>
<text x="50.2" y="153.4">3</text>
<text x="50.2" y="156">4</text>
<text x="85.3" y="153.4">14</text>
<text x="85.3" y="156">13</text>
<text x="50.2" y="158.5">5</text>
<text x="50.2" y="161">6</text>
<text x="85.3" y="158.5">12</text>
<text x="85.3" y="161">11</text>
<text x="50.2" y="163.6">7</text>
<text x="50.2" y="166.1">8</text>
<text x="85.3" y="163.6">10</text>
<text x="85.7" y="166.1">9</text>
<text x="85.3" y="168.7">17</text>
</g>
<g font-size="1.4" fill="#006464">
<text x="54.4" y="146.8">WP/CD</text>
<text x="54.4" y="149.3">RDAT3_GND</text>
<text x="74.3" y="146.8">RDATA_VCC</text>
<text x="79.6" y="149.3">VCC</text>
<text x="54.4" y="154.4">DAT2_IN</text>
<text x="76.3" y="154.4">DAT2_EX</text>
<text x="54.4" y="156.9">DAT3_IN</text>
<text x="54.4" y="159.5">CMD_IN</text>
<text x="76.3" y="156.9">DAT3_EX</text>
<text x="76.7" y="159.5">CMD_EX</text>
<text x="54.4" y="162">CLK_IN</text>
<text x="54.4" y="164.6">DAT0_IN</text>
<text x="54.4" y="167.1">DAT1_IN</text>
<text x="76.3" y="164.6">DAT0_EX</text>
<text x="76.3" y="167.1">DAT1_EX</text>
<text x="77" y="162">CLK_EX</text>
<text x="75.4" y="169.6">EP_(GND)</text>
</g>
</svg>
